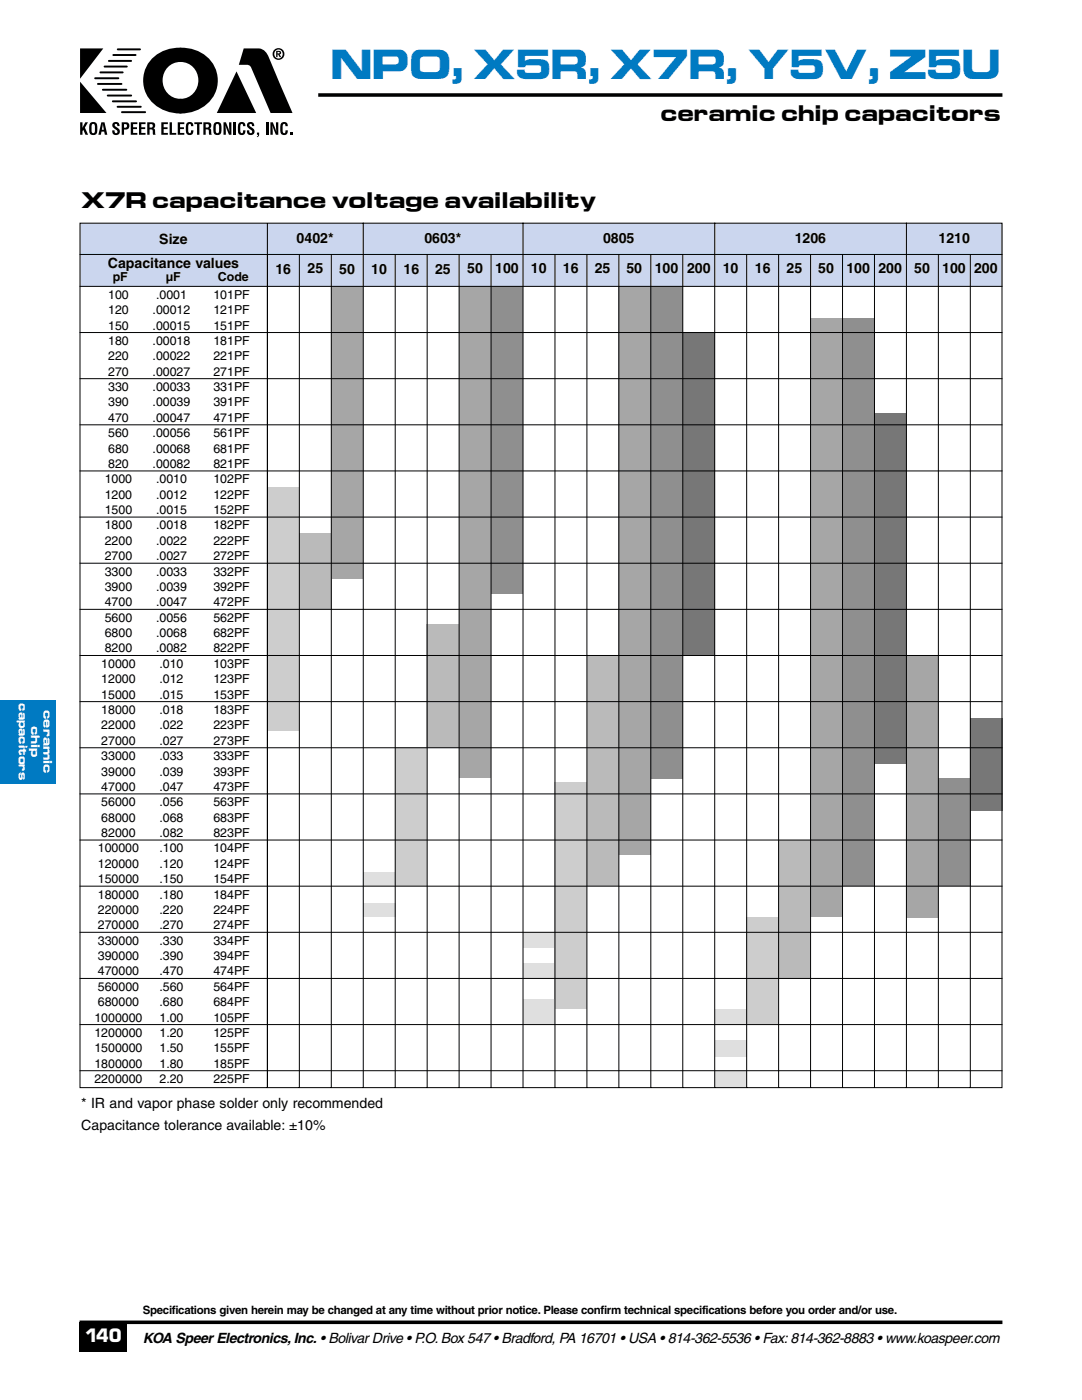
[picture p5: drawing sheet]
<svg xmlns="http://www.w3.org/2000/svg" width="216mm" height="279mm" viewBox="0 0 216 279" stroke-linecap="round" stroke-linejoin="round" font-family="sans-serif">
<path d="M63.5 19h136.5M15.9 263.9h184.1" fill="none" stroke="#000" stroke-width=".71" stroke-linecap="butt"/>
<path d="M15.9 263.9h9.5v6h-9.5z" fill-rule="evenodd" fill="#000"/>
<g fill="#000">
<path d="M16 9.7h4.6l-4.6 6zM16 16.3l5.2 6.3h-5.2zM30.4 11.6a7.6 7.6 0 0 1 5.6-2.1 1.57 1.57 0 0 1 .7 2.3l-.3 .4-.4 .2a3.7 3.7 0 0 0-3.6 3.6 3.7 3.7 0 0 0 3.6 3.7 1.61 1.61 0 0 1 .7 2.4l-.3 .4a6.2 6.2 0 0 1-4.5-.9 6.3 6.3 0 0 1-1.5-10zM35.6 9.7a6.1 6.1 0 0 1 4.4 .7 6.4 6.4 0 0 1 3.4 6.7 6.4 6.4 0 0 1-5.2 5.3l-2.2 .3a1.6 1.6 0 0 1-.6-2.4l.2-.4 .5-.2a3.7 3.7 0 0 0 3.5-3.7 3.7 3.7 0 0 0-3.6-3.6 1.54 1.54 0 0 1-.6-2.3zM48.6 9.7h3.1a2.44 2.44 0 0 1 1.9 1.7l4.8 11.2h-4.4l-3.8-9a1.41 1.41 0 0 0-1.8-.7h-.7zM16 24.4h.5v1.1l.5-1.1h.6l-.7 1.1 .7 1.4h-.5l-.5-1-.1 .3v.7h-.5zM22.6 24.5a.8 .8 0 0 1 1.2 .4l.1 .3h-.5l-.1-.4-.2-.1-.1 .1-.1 .3a1.9 1.9 0 0 1 1 1.1 .77 .77 0 0 1-.9 .7 .77 .77 0 0 1-.6-.9h.5l.1 .5h.3a.36 .36 0 0 0 0-.5l-.6-.4a.72 .72 0 0 1-.1-1.1zM26.1 24.4h1.3v.4h-.8v.6h.7v.4h-.7v.7h.8v.4h-1.3zM27.7 24.4h1.3v.4h-.8v.6h.8v.4h-.8v.7h.8v.4h-1.3zM32.2 24.4h1.3v.4h-.8v.6h.7v.4h-.7v.7h.8v.4h-1.3zM33.8 24.4h.5v2.1h.9v.4h-1.4zM35.5 24.4h1.3v.4h-.9v.6h.8v.4h-.8v.7h.9v.4h-1.3z"/>
<path d="M37.3 24.6a.74 .74 0 0 1 .9-.2 .74 .74 0 0 1 .4 .8h-.5l-.1-.4-.1-.1-.3 .1v1.5l.3 .3 .2-.1v-.5h.5a.77 .77 0 0 1-.7 1 .77 .77 0 0 1-.8-.8v-1.1zM38.8 24.4h1.5v.4h-.5v2.1h-.5v-2.1h-.5zM47.2 14.3l3.9 8.3h-7.8zM44.6 24.4h.5l.7 1.9-.1-1.9h.5v2.5h-.5l-.7-1.9 .1 1.9h-.5zM46.6 24.4h.5v2.5h-.5zM47.7 24.6a.74 .74 0 0 1 .9-.2 .74 .74 0 0 1 .4 .8h-.5l-.1-.4-.1-.1-.3 .1v1.5l.3 .3 .2-.1v-.5h.5a.77 .77 0 0 1-.7 1 .77 .77 0 0 1-.8-.8v-1.1zM49.5 24.5a.8 .8 0 0 1 1.2 .4v.3h-.4l-.1-.4-.2-.1-.2 .1v.3a1.91 1.91 0 0 1 1 1.1 .77 .77 0 0 1-.9 .7 .77 .77 0 0 1-.6-.9h.4l.1 .5h.4a.36 .36 0 0 0-.1-.5l-.5-.4a.72 .72 0 0 1-.1-1.1zM51.3 26.5h.4v.6l-.4 .3 .2-.5h-.2zM53.1 24.4h.4v2.5h-.4zM54 24.4h.4l.7 1.9v-1.9h.4v2.5h-.5l-.6-1.9v1.9h-.4zM56.1 24.6a.74 .74 0 0 1 .9-.2 .74 .74 0 0 1 .4 .8h-.4l-.1-.4-.2-.1-.2 .1-.1 1.5 .3 .3 .2-.1 .1-.5h.4a.77 .77 0 0 1-.6 1 .77 .77 0 0 1-.9-.8v-1.1zM57.9 26.5h.4v.4h-.4z"/>
<path d="M55.4 10.4h.3l.1 .2-.4 .1zM55.1 10.1v1.3h.3v-.5h.1l.3 .5h.3l-.3-.5 .3-.2-.1-.4zM54.4 10.8a1.18 1.18 0 0 0 2.3 0 1.18 1.18 0 0 0-2.3 0zM54.7 10.8a.88 .88 0 0 1 1.7 0 .88 .88 0 0 1-1.7 0z"/>
<path d="M18.4 24.8l.2-.1 .2 .1 .1 .3v1.2l-.3 .3-.3-.3zM18 24.6l-.2 1.2a.86 .86 0 0 0 .8 1.2 .86 .86 0 0 0 .8-1.2v-.3a.86 .86 0 0 0-.3-1.1 .86 .86 0 0 0-1.1 .2z"/>
<path d="M20.5 24.7l.2 1.2h-.4zM20.2 24.4l-.6 2.5h.5l.1-.6h.6l.1 .6h.5l-.5-2.5z"/>
<path d="M24.7 24.8a.39 .39 0 0 1 .6 .3l-.1 .4h-.5zM24.3 24.4v2.5h.4v-1a.77 .77 0 0 0 1.1-.5 .77 .77 0 0 0-.6-1z"/>
<path d="M29.8 24.8l.6 .1a.37 .37 0 0 1-.2 .6h-.4zM29.4 24.4v2.5h.4l.1-1.1a.45 .45 0 0 1 .5 .1 .45 .45 0 0 1 .1 .6v.4h.5l-.1-.6a.51 .51 0 0 0-.3-.7 .63 .63 0 0 0 .3-.7 .63 .63 0 0 0-.6-.5z"/>
<path d="M41 24.8l.6 .1a.37 .37 0 0 1-.2 .6h-.4zM40.6 24.4v2.5h.4l.1-1.1a.45 .45 0 0 1 .5 .1 .45 .45 0 0 1 .1 .6v.4h.5l-.1-.6a.51 .51 0 0 0-.3-.7 .63 .63 0 0 0 .3-.7 .63 .63 0 0 0-.6-.5z"/>
<path d="M43.1 24.8l.3-.1 .2 .1 .1 .3v1.2l-.3 .3-.3-.3zM42.8 24.6l-.2 1.2a.86 .86 0 0 0 .8 1.2 .86 .86 0 0 0 .8-1.2v-.3a.86 .86 0 0 0-.4-1.1 .86 .86 0 0 0-1 .2z"/>
</g>
<path d="M19 15.6h4.6M19.5 16.8h4.7M20 14.4h4.5M20.5 17.9h4.7M20.9 13.3h4.4M21.5 19.1h4.7M21.7 12.2h4.5M22.6 11h4.5M23.5 9.9h4.4M22.5 20.2h4.6M23.5 21.3h4.6M24.3 22.4h4.7" fill="none" stroke="#000" stroke-width=".39"/>
<path d="M15.9 44.4h184.1v12.8h-184.1z" fill-rule="evenodd" fill="#cbd6ee"/>
<path d="M15.9 50.8h184.1" fill="none" stroke="#000" stroke-width=".2"/>
<path d="M53.4 97.3h6.3v48.5h-6.3z" fill-rule="evenodd" fill="#cdcdcd"/>
<path d="M66.1 57.2h6.3v58.3h-6.3z" fill-rule="evenodd" fill="#a6a6a6"/>
<path d="M59.7 106.4h6.4v15.1h-6.4z" fill-rule="evenodd" fill="#bababa"/>
<path d="M180.8 130.8h6.3v52.5h-6.3z" fill-rule="evenodd" fill="#a6a6a6"/>
<path d="M187.1 155.4h6.5v21.4h-6.5z" fill-rule="evenodd" fill="#8f8f8f"/>
<path d="M193.6 143.3h6.4v18.4h-6.4z" fill-rule="evenodd" fill="#777"/>
<g fill="#dfdfdf">
<path d="M72.4 174h6.4v2.8h-6.4z" fill-rule="evenodd"/>
<path d="M72.4 180.2h6.4v2.8h-6.4z" fill-rule="evenodd"/>
</g>
<path d="M78.8 149.2h6.4v27.7h-6.4z" fill-rule="evenodd" fill="#cdcdcd"/>
<path d="M85.1 124.6h6.5v24.6h-6.5z" fill-rule="evenodd" fill="#bababa"/>
<path d="M91.6 57.2h6.4v98h-6.4z" fill-rule="evenodd" fill="#a6a6a6"/>
<path d="M98 57.2h6.3v61.3h-6.3z" fill-rule="evenodd" fill="#8f8f8f"/>
<g fill="#dfdfdf">
<path d="M104.3 186.1h6.4v3h-6.4z" fill-rule="evenodd"/>
<path d="M104.3 192.2h6.4v3.1h-6.4z" fill-rule="evenodd"/>
</g>
<path d="M110.7 156.2h6.4v45.2h-6.4z" fill-rule="evenodd" fill="#cdcdcd"/>
<path d="M117.1 130.9h6.3v46h-6.3z" fill-rule="evenodd" fill="#bababa"/>
<path d="M123.4 57.2h6.4v113.5h-6.4z" fill-rule="evenodd" fill="#a6a6a6"/>
<path d="M129.9 57.2h6.4v98.2h-6.4z" fill-rule="evenodd" fill="#8f8f8f"/>
<path d="M136.3 66.5h6.3v64.2h-6.3z" fill-rule="evenodd" fill="#777"/>
<path d="M142.6 201.5h6.4v2.9h-6.4z" fill-rule="evenodd" fill="#dfdfdf"/>
<path d="M149 183h6.3v21.4h-6.3z" fill-rule="evenodd" fill="#cdcdcd"/>
<path d="M155.4 167.7h6.3v27.6h-6.3z" fill-rule="evenodd" fill="#bababa"/>
<path d="M161.7 63.5h6.3v119.5h-6.3z" fill-rule="evenodd" fill="#a6a6a6"/>
<path d="M168 63.5h6.4v113.4h-6.4z" fill-rule="evenodd" fill="#8f8f8f"/>
<path d="M174.4 82.4h6.4v70h-6.4z" fill-rule="evenodd" fill="#777"/>
<path d="M15.9 57.2h184.1" fill="none" stroke="#000" stroke-width=".2"/>
<g fill="#dfdfdf">
<path d="M104.3 199.5h6.4v4.9h-6.4z" fill-rule="evenodd"/>
<path d="M142.6 207.7h6.4v3.2h-6.4z" fill-rule="evenodd"/>
<path d="M142.6 213.7h6.4v3.4h-6.4z" fill-rule="evenodd"/>
</g>
<g fill="none" stroke="#000" stroke-width=".2">
<path d="M16 44.5h183.9v172.6h-183.9zM53.4 44.6v172.5M59.7 50.7v166.4M66.1 50.7v166.4M72.5 44.4v172.7M78.9 50.7v166.4M85.2 50.7v166.4M91.6 50.7v166.4M98 50.7v166.4M104.4 44.4v172.7M110.7 50.7v166.4M117.1 50.7v166.4"/>
<path d="M123.5 50.7v166.4M129.9 50.7v166.4M136.2 50.7v166.4M142.6 44.4v172.7M149 50.7v166.4M155.4 50.7v166.4M161.7 50.7v166.4M168.1 50.7v166.4M174.5 50.7v166.4M180.9 44.4v172.7M187.2 50.7v166.4M193.6 50.7v166.4"/>
<path d="M15.9 66.4h184.1M15.9 75.6h184.1M15.9 84.8h184.1M15.9 94h184.1M15.9 103.2h184.1M15.9 112.4h184.1M15.9 121.6h184.1M15.9 130.8h184.1M15.9 140h184.1M15.9 149.2h184.1M15.9 158.4h184.1M15.9 167.6h184.1"/>
<path d="M15.9 176.9h184.1M15.9 186.1h184.1M15.9 195.3h184.1M15.9 204.5h184.1M15.9 213.7h184.1"/>
</g>
<path d="M-.1 139.7h11.2v16.7h-11.2z" fill-rule="evenodd" fill="#007ac2"/>
<text font-size="7.2" fill="#007ac2" x="66" y="15.7">NPO, X5R, X7R, Y5V, Z5U</text>
<g font-size="3.9">
<text x="131.8" y="24.1">ceramic chip capacitors</text>
<text x="16.2" y="41.6">X7R capacitance voltage availability</text>
</g>
<text font-size="3.4" fill="#fff" x="17" y="267.8">140</text>
<g font-size="2.8">
<text x="21.5" y="53.4">Capacitance values</text>
<text x="31.8" y="48.6">Size</text>
<text x="59.2" y="48.5">0402*</text>
<text x="84.7" y="48.5">0603*</text>
<text x="120.3" y="48.5">0805</text>
<text x="158.6" y="48.5">1206</text>
<text x="187.3" y="48.5">1210</text>
<text x="55" y="54.6">16</text>
<text x="61.4" y="54.5">25</text>
<text x="67.7" y="54.6">50</text>
<text x="74.1" y="54.6">10</text>
<text x="80.5" y="54.6">16</text>
<text x="86.8" y="54.6">25</text>
<text x="93.2" y="54.5">50</text>
<text x="98.8" y="54.5">100</text>
<text x="105.9" y="54.5">10</text>
<text x="112.3" y="54.5">16</text>
<text x="118.7" y="54.5">25</text>
<text x="125" y="54.5">50</text>
<text x="130.6" y="54.5">100 200</text>
<text x="144.2" y="54.5">10</text>
<text x="150.6" y="54.5">16</text>
<text x="157" y="54.5">25</text>
<text x="163.3" y="54.5">50</text>
<text x="168.9" y="54.5">100 200</text>
<text x="182.4" y="54.5">50</text>
<text x="188" y="54.5">100 200</text>
<text x="16.2" y="221.1">* IR and vapor phase solder only recommended</text>
<text x="16.2" y="225.5">Capacitance tolerance available: ±10%</text>
<text x="28.5" y="268">KOA Speer Electronics, Inc. • Bolivar Drive • P.O. Box 547 • Bradford, PA 16701 • USA • 814-362-5536 • Fax:814-362-8883 • www.koaspeer.com</text>
</g>
<g font-size="2.5">
<text x="21.6" y="59.6">100</text>
<text x="22.5" y="56.1">pF</text>
<text x="31.1" y="59.6">.0001</text>
<text x="33.1" y="56.1">µF</text>
<text x="42.6" y="59.6">101PF</text>
<text x="43.5" y="56.1">Code</text>
<text x="21.6" y="62.7">120</text>
<text x="21.6" y="65.8">150</text>
<text x="30.4" y="62.7">.00012</text>
<text x="30.4" y="65.8">.00015</text>
<text x="42.6" y="62.7">121PF</text>
<text x="42.6" y="65.8">151PF</text>
<text x="21.6" y="68.8">180</text>
<text x="21.6" y="71.9">220</text>
<text x="30.4" y="68.8">.00018</text>
<text x="30.4" y="71.9">.00022</text>
<text x="42.6" y="68.8">181PF</text>
<text x="42.6" y="71.9">221PF</text>
<text x="21.6" y="75">270</text>
<text x="30.4" y="75">.00027</text>
<text x="42.6" y="75">271PF</text>
<text x="21.6" y="78">330</text>
<text x="21.6" y="81.1">390</text>
<text x="30.4" y="78">.00033</text>
<text x="30.4" y="81.1">.00039</text>
<text x="42.6" y="78">331PF</text>
<text x="42.6" y="81.1">391PF</text>
<text x="21.6" y="84.2">470</text>
<text x="21.6" y="87.2">560</text>
<text x="30.4" y="84.2">.00047</text>
<text x="30.4" y="87.2">.00056</text>
<text x="42.6" y="84.2">471PF</text>
<text x="42.6" y="87.2">561PF</text>
<text x="21.6" y="90.3">680</text>
<text x="21.6" y="93.4">820</text>
<text x="30.4" y="90.3">.00068</text>
<text x="30.4" y="93.4">.00082</text>
<text x="42.6" y="90.3">681PF</text>
<text x="42.6" y="93.4">821PF</text>
<text x="20.9" y="96.5">1000</text>
<text x="20.9" y="99.5">1200</text>
<text x="31.1" y="96.5">.0010</text>
<text x="31.1" y="99.5">.0012</text>
<text x="42.6" y="96.5">102PF</text>
<text x="42.6" y="99.5">122PF</text>
<text x="20.9" y="102.6">1500</text>
<text x="20.9" y="105.7">1800</text>
<text x="31.1" y="102.6">.0015</text>
<text x="31.1" y="105.7">.0018</text>
<text x="42.6" y="102.6">152PF</text>
<text x="42.6" y="105.7">182PF</text>
<text x="20.9" y="108.7">2200</text>
<text x="20.9" y="111.8">2700</text>
<text x="31.1" y="108.7">.0022</text>
<text x="31.1" y="111.8">.0027</text>
<text x="42.6" y="108.7">222PF</text>
<text x="42.6" y="111.8">272PF</text>
<text x="20.9" y="114.9">3300</text>
<text x="20.9" y="117.9">3900</text>
<text x="31.1" y="114.9">.0033</text>
<text x="31.1" y="117.9">.0039</text>
<text x="42.6" y="114.9">332PF</text>
<text x="42.6" y="117.9">392PF</text>
<text x="20.9" y="121">4700</text>
<text x="20.9" y="124.1">5600</text>
<text x="31.1" y="121">.0047</text>
<text x="31.1" y="124.1">.0056</text>
<text x="42.6" y="121">472PF</text>
<text x="42.6" y="124.1">562PF</text>
<text x="20.9" y="127.1">6800</text>
<text x="20.9" y="130.2">8200</text>
<text x="31.1" y="127.1">.0068</text>
<text x="31.1" y="130.2">.0082</text>
<text x="42.6" y="127.1">682PF</text>
<text x="42.6" y="130.2">822PF</text>
<text x="20.2" y="133.3">10000</text>
<text x="20.2" y="136.4">12000</text>
<text x="31.8" y="133.3">.010</text>
<text x="31.8" y="136.4">.012</text>
<text x="42.6" y="133.3">103PF</text>
<text x="42.6" y="136.4">123PF</text>
<text x="20.2" y="139.4">15000</text>
<text x="20.2" y="142.5">18000</text>
<text x="31.8" y="139.4">.015</text>
<text x="31.8" y="142.5">.018</text>
<text x="42.6" y="139.4">153PF</text>
<text x="42.6" y="142.5">183PF</text>
<text x="20.2" y="145.6">22000</text>
<text x="20.2" y="148.6">27000</text>
<text x="31.8" y="145.6">.022</text>
<text x="31.8" y="148.6">.027</text>
<text x="42.6" y="145.6">223PF</text>
<text x="42.6" y="148.6">273PF</text>
<text x="20.2" y="151.7">33000</text>
<text x="20.2" y="154.8">39000</text>
<text x="31.8" y="151.7">.033</text>
<text x="31.8" y="154.8">.039</text>
<text x="42.6" y="151.7">333PF</text>
<text x="42.6" y="154.8">393PF</text>
<text x="20.2" y="157.8">47000</text>
<text x="20.2" y="160.9">56000</text>
<text x="31.8" y="157.8">.047</text>
<text x="31.8" y="160.9">.056</text>
<text x="42.6" y="157.8">473PF</text>
<text x="42.6" y="160.9">563PF</text>
<text x="20.2" y="164">68000</text>
<text x="20.2" y="167">82000</text>
<text x="31.8" y="164">.068</text>
<text x="31.8" y="167">.082</text>
<text x="42.6" y="164">683PF</text>
<text x="42.6" y="167">823PF</text>
<text x="19.5" y="170.1">100000</text>
<text x="19.5" y="173.2">120000</text>
<text x="31.8" y="170.1">.100</text>
<text x="31.8" y="173.2">.120</text>
<text x="42.6" y="170.1">104PF</text>
<text x="42.6" y="173.2">124PF</text>
<text x="19.5" y="176.3">150000</text>
<text x="19.5" y="179.3">180000</text>
<text x="31.8" y="176.3">.150</text>
<text x="31.8" y="179.3">.180</text>
<text x="42.6" y="176.3">154PF</text>
<text x="42.6" y="179.3">184PF</text>
<text x="19.5" y="182.4">220000</text>
<text x="19.5" y="185.5">270000</text>
<text x="31.8" y="182.4">.220</text>
<text x="31.8" y="185.5">.270</text>
<text x="42.6" y="182.4">224PF</text>
<text x="42.6" y="185.5">274PF</text>
<text x="19.5" y="188.5">330000</text>
<text x="19.5" y="191.6">390000</text>
<text x="31.8" y="188.5">.330</text>
<text x="31.8" y="191.6">.390</text>
<text x="42.6" y="188.5">334PF</text>
<text x="42.6" y="191.6">394PF</text>
<text x="19.5" y="194.7">470000</text>
<text x="19.5" y="197.7">560000</text>
<text x="31.8" y="194.7">.470</text>
<text x="31.8" y="197.7">.560</text>
<text x="42.6" y="194.7">474PF</text>
<text x="42.6" y="197.7">564PF</text>
<text x="18.8" y="203.9">1000000</text>
<text x="19.5" y="200.8">680000</text>
<text x="31.8" y="200.8">.680</text>
<text x="31.8" y="203.9">1.00</text>
<text x="42.6" y="200.8">684PF</text>
<text x="42.6" y="203.9">105PF</text>
<text x="18.8" y="206.9">1200000</text>
<text x="31.8" y="206.9">1.20</text>
<text x="42.6" y="206.9">125PF</text>
<text x="18.8" y="210">1500000</text>
<text x="18.8" y="213.1">1800000</text>
<text x="31.8" y="210">1.50</text>
<text x="31.8" y="213.1">1.80</text>
<text x="42.6" y="210">155PF</text>
<text x="42.6" y="213.1">185PF</text>
<text x="18.8" y="216.2">2200000</text>
<text x="31.8" y="216.2">2.20</text>
<text x="42.6" y="216.2">225PF</text>
</g>
<text font-size="2.3" x="28.5" y="262.2">Specifications given herein may be changed at any time without prior notice. Please confirm technical specifications before you order and/or use.</text>
<g font-size="2.1" fill="#fff">
<text x="3.8" y="140.4" transform="rotate(90 3.8 140.4)">capacitors</text>
<text x="8.7" y="141.7" transform="rotate(90 8.7 141.7)">ceramic</text>
<text x="6.2" y="144.9" transform="rotate(90 6.2 144.9)">chip</text>
</g>
</svg>
